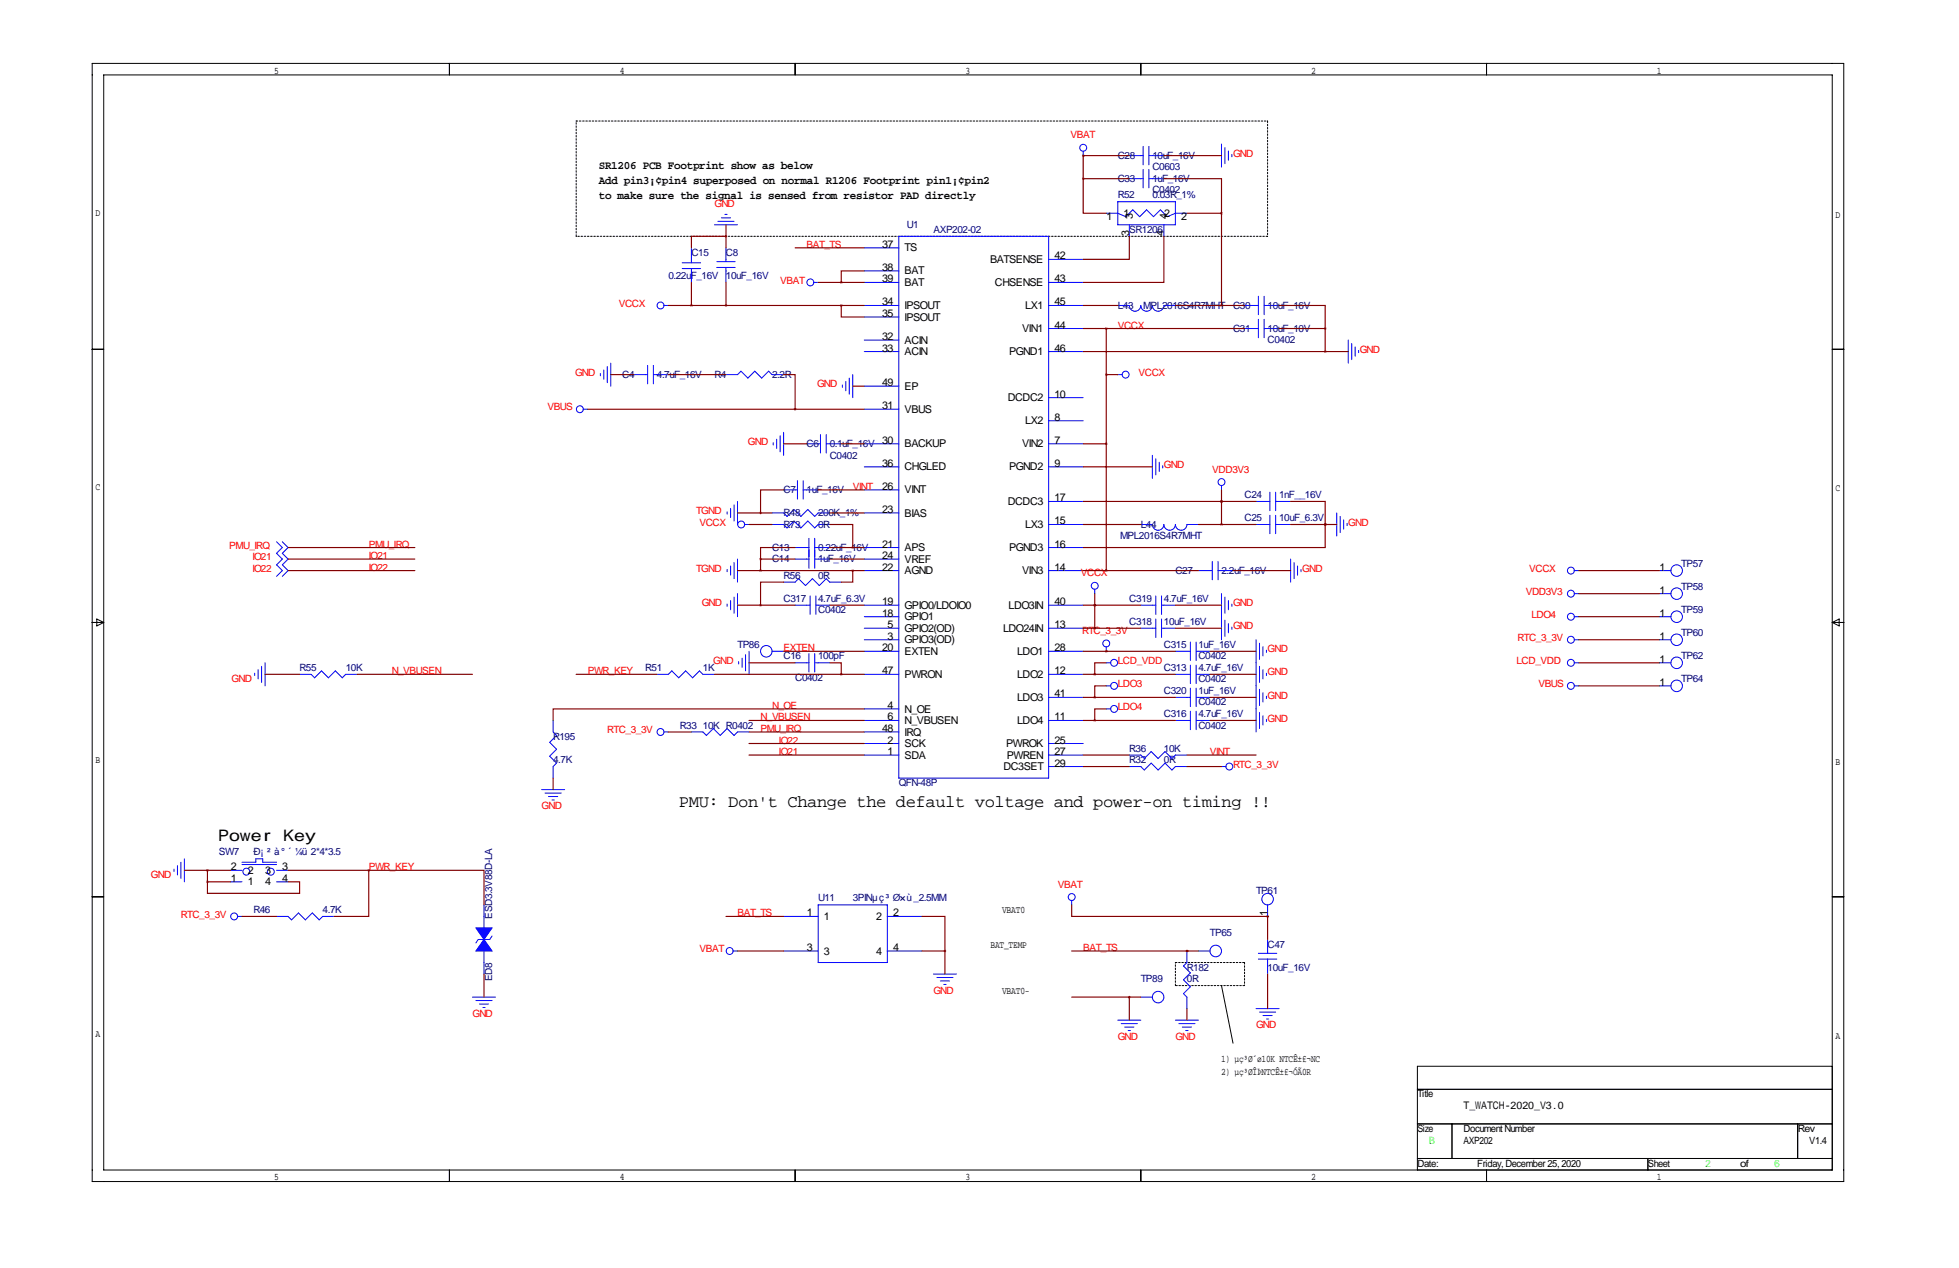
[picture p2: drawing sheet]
<svg xmlns="http://www.w3.org/2000/svg" width="432mm" height="279mm" viewBox="0 0 432 279" stroke-linecap="round" stroke-linejoin="round" font-family="sans-serif">
<path d="M127 26.7h152.4M279.4 26.7v25.4M127 52.1v-25.4M279.4 52.1h-152.4M259.1 217.2v-5.1M259.1 212.1h15.2M274.3 212.1v5.1M274.3 217.2h-15.2" fill="none" stroke="#000" stroke-width=".22" stroke-dasharray=".4 .4"/>
<g fill="none" stroke="#000" stroke-width=".22">
<path d="M20.3 14h386.1v246.3h-386.1zM22.9 16.5h381v241.3h-381zM99.1 14v2.5M175.3 14v2.5M251.5 14v2.5M327.7 14v2.5M20.3 77h2.6M403.9 77h2.5M20.3 137.2h2.6M21.3 136.4l1.6 .8-1.6 .7zM403.9 137.2h2.5M403.9 137.2l1.5-.8v1.5z"/>
<path d="M20.3 197.6h2.6M403.9 197.6h2.5M269.2 217.2l2.6 12.7M403.9 234.9h-91.5v22.9M99.1 257.8v2.5M175.3 257.8v2.5M251.5 257.8v2.5M312.4 240h91.5M312.4 247.6h91.5M312.4 255.3h91.5M320 247.6v7.7M327.7 257.8v2.5"/>
<path d="M363.2 255.3v2.5M396.2 247.6v7.7"/>
</g>
<g fill="none" stroke="#00f" stroke-width=".22">
<path d="M238.8 33.3v1M248.9 39.4h3.1M248.9 34.3h3.1M252 32.3v4M252 37.3v4.1M253.2 39.4h3.3M253.2 32.3v4M253.2 37.3v4.1M253.2 34.3h3.3M269.2 31.8v5M270 32.5v3.6M270.8 33.3v2"/>
<path d="M271.5 34v.5M150.4 57.9h4M150.4 59.2h4M152.4 54.6v3.3M152.4 59.2v3M157.5 49.5h5.1M158 58.9h4.1M158 57.7h4.1M158.2 48.8h3.6M159 48h2M159.8 47.2h.5M160 54.6v3.1"/>
<path d="M160 58.9v3.3M190.5 54.6h7.6M190.5 59.7h7.6M198.1 52.1h33v119.3h-33zM231.1 57.2h7.7M243.8 47h2.6l1.8 .8 1.5-1.6 1.5 1.6 1.5-1.6 1.6 1.6 1.5-1.6 1.5 1.6 1.8-.8h2.5M246.4 44.4h12.7v5.1h-12.7zM248.9 49.5v2.6M256.5 49.5v2.6M146.3 67.3h1M179.3 62.2h1M190.5 67.3h7.6"/>
<path d="M190.5 69.8h7.6M190.5 77.5h7.6M190.5 62.2h7.6M190.5 74.9h7.6M231.1 67.3h7.7M231.1 77.5h7.7M231.1 62.2h7.7M231.1 72.4h7.7M246.4 67.3h2.5a1.27 1.27 0 0 0 1.3 1.3 1.27 1.27 0 0 0 1.3-1.3 1.27 1.27 0 0 0 1.2 1.3 1.27 1.27 0 0 0 1.3-1.3 1.27 1.27 0 0 0 1.3 1.3 1.27 1.27 0 0 0 1.2-1.3h2.6M274.3 67.3h3.1M274.3 72.4h3.1M277.4 65.3v4"/>
<path d="M277.4 70.4v4M278.6 67.3h3.3M278.6 72.4h3.3M278.6 65.3v4M278.6 70.4v4M297.2 74.9v5.1M297.9 75.7v3.5M298.7 76.5v2M299.5 77.2v.5M128.5 90.2h1M132.3 82.3v.5M133.1 81.5v2.1"/>
<path d="M133.9 80.8v3.5M134.6 80v5.1M139.7 82.5h3M142.7 80.5v4.1M144 82.5h3.3M144 80.5v4.1M160 82.5h2.6l.7-.7 1.5 1.5 1.6-1.5 1.5 1.5 1.5-1.5 .8 .7h2.5M170.4 97.5v.5M171.2 96.8v2M172 96v3.6M172.7 95.2v5.1M177.8 97.8h3"/>
<path d="M180.8 95.8v4M182.1 97.8h3.3M182.1 95.8v4M185.7 84.8v.5M186.4 84.1v2M187.2 83.3v3.6M188 82.5v5.1M190.5 85.1h7.6M190.5 90.2h7.6M190.5 97.8h7.6M231.1 97.8h7.7M231.1 87.6h7.7"/>
<path d="M231.1 92.7h7.7M246.4 82.5h1M61 119.4l1.2 1.3-1.2 1.2 1.2 1.3-1.2 1.3 1.2 1.2-1.2 1.3M62.2 119.4l1.3 1.3-1.3 1.2 1.3 1.3-1.3 1.3 1.3 1.2-1.3 1.3M160.3 112.8v.5M161 112v2M161.8 111.3v3.5M162.6 110.5v5.1M164.1 115.6h1M170.2 115.6h2.5l.8 .7 1.5-1.5 1.5 1.5 1.6-1.5 1.5 1.5 .7-.7h2.6M170.2 113h2.5l.8 .8 1.5-1.5 1.5 1.5 1.6-1.5 1.5 1.5 .7-.8h2.6M172.7 107.9h3.1"/>
<path d="M175.8 105.9v4.1M177 107.9h3.3M177 105.9v4.1M178.3 118.6v6.6M179.6 118.6v6.6M190.5 102.9h7.6M190.5 107.9h7.6M190.5 113h7.6M231.1 115.6h7.7M231.1 102.9h7.7M231.1 110.5h7.7M251.5 115.6h2.5a1.27 1.27 0 0 0 1.3 1.2 1.27 1.27 0 0 0 1.2-1.2 1.27 1.27 0 0 0 1.3 1.2 1.27 1.27 0 0 0 1.3-1.2 1.27 1.27 0 0 0 1.3 1.2 1.27 1.27 0 0 0 1.2-1.2h2.6"/>
<path d="M254 100.3v5.1M254.8 101.1v3.5M255.5 101.9v2M256.3 102.6v.5M269.2 106.9v1M276.9 115.6h3M276.9 110.5h3M279.9 108.5v4M279.9 113.5v4.1M281.2 115.6h3.3M281.2 110.5h3.3M281.2 108.5v4"/>
<path d="M281.2 113.5v4.1M294.6 113v5.1M295.4 113.8v3.5M296.2 114.6v2M296.9 115.3v.5M160.3 125.5v.5M160.3 133.1v.5M161 124.7v2M161 132.3v2.1M161.8 124v3.5M161.8 131.6v3.5M162.6 123.2v5.1"/>
<path d="M162.6 130.8v5.1M172.7 128.3h2.6l.7-.8 1.5 1.5 1.6-1.5 1.5 1.5 1.5-1.5 .8 .8h2.5M175.3 133.3h3.3M175.3 123.2h3M175.3 120.7h3M178.6 131.3v4.1M179.6 123.2h3.3M179.6 120.7h3.3M179.8 133.3h3.1M179.8 131.3v4.1M190.5 133.3h7.6M190.5 123.2h7.6"/>
<path d="M190.5 125.7h7.6M190.5 120.7h7.6M190.5 135.9h7.6M190.5 138.4h7.6M231.1 133.3h7.7M231.1 125.7h7.7M231.1 120.7h7.7M231.1 138.4h7.7M241.3 129.8v1M251.5 133.3h3.3M251.5 138.4h3.3M254.8 131.3v4.1"/>
<path d="M254.8 136.4v4.1M256 133.3h3.1M256 138.4h3.1M256 131.3v4.1M256 136.4v4.1M264.2 125.7h3M267.2 123.7v4.1M268.5 125.7h3.3M268.5 123.7v4.1M269.2 130.8v10.2M270 131.6v3.5M270 136.7v3.5"/>
<path d="M270.8 132.3v2.1M270.8 137.4v2M271.5 133.1v.5M271.5 138.2v.5M284.5 123.2v5.1M285.2 124v3.5M286 124.7v2M286.8 125.5v.5M347 125.7h1M347 130.8h1M347 135.9h1M365.8 125.7h2.5"/>
<path d="M365.8 130.8h2.5M365.8 135.9h2.5M56.1 148.3v.5M56.9 147.6v2M57.7 146.8v3.6M58.4 146v5.1M66 148.6h2.6l.7 .8 1.6-1.6 1.5 1.6 1.5-1.6 1.5 1.6 .8-.8h2.5M121.9 158.8v2.5l.8 .8-1.5 1.5 1.5 1.5-1.5 1.5 1.5 1.5-.8 .8v2.5M144.8 148.6h2.5l.8-.8 1.5 1.6 1.5-1.6 1.6 1.6 1.5-1.6 .7 .8h2.6M162.8 145.8v.5M163.6 145v2.1M164.3 144.3v3.5"/>
<path d="M165.1 143.5v5.1M170.2 143.5h2.5M175.3 146h3M178.3 144v4.1M179.6 144v4.1M179.6 146h3.3M190.5 148.6h7.6M190.5 141h7.6M190.5 143.5h7.6M190.5 156.2h7.6M190.5 158.8h7.6M231.1 148.6h7.7"/>
<path d="M231.1 153.7h7.7M231.1 143.5h7.7M231.1 158.8h7.7M243.8 146h1.1M243.8 156.2h1.1M243.8 151.1h1.1M243.8 142.5v1M259.1 148.6h3.3M259.1 153.7h3.3M259.1 143.5h3.3M259.1 158.8h3.3M262.4 141.5v4"/>
<path d="M262.4 146.6v4M262.4 151.6v4.1M262.4 156.7v4.1M263.7 148.6h3M263.7 153.7h3M263.7 141.5v4M263.7 146.6v4M263.7 151.6v4.1M263.7 156.7v4.1M263.7 143.5h3M263.7 158.8h3M276.9 141v20.3"/>
<path d="M277.6 141.7v3.6M277.6 146.8v3.6M277.6 151.9v3.5M277.6 157v3.5M278.4 142.5v2M278.4 147.6v2M278.4 152.7v2M278.4 157.7v2.1M279.1 143.3v.5M279.1 148.3v.5M279.1 153.4v.5M279.1 158.5v.5"/>
<path d="M347 146h1M347 141h1M347 151.1h1M365.8 146h2.5M365.8 141h2.5M365.8 151.1h2.5M119.4 174h5.1M120.1 174.8h3.6M120.9 175.5h2M121.7 176.3h.5M146.3 161.3h1M152.4 161.3h2.5l.8 .8 1.5-1.6 1.5 1.6 1.6-1.6 1.5 1.6 .8-.8h2.5"/>
<path d="M190.5 161.3h7.6M190.5 163.8h7.6M190.5 166.4h7.6M231.1 168.9h7.7M231.1 163.8h7.7M231.1 166.4h7.7M248.9 168.9h2.6l.7 .8 1.5-1.6 1.6 1.6 1.5-1.6 1.5 1.6 .8-.8h2.5M248.9 166.4h2.6l.7 .7 1.5-1.5 1.6 1.5 1.5-1.5 1.5 1.5 .8-.7h2.5M269.2 168.9h1.1M38.4 191.5v.5M39.1 190.8v2M39.9 190v3.5"/>
<path d="M40.6 189.2v5.1M50.8 194.3h2.5M50.8 191.8h2.5M53.3 190h3.1v-.8h1.5v.8h3.1M53.3 190.5h7.7M61 194.3h2.5M61 191.8h2.5M106.7 199.4v5.1M180.3 199.4h15.3v12.7h-15.3zM236.2 198.4v1M279.4 199.4v2.5M52.3 201.9h1"/>
<path d="M61 201.9h2.5l.8 .8 1.5-1.5 1.5 1.5 1.5-1.5 1.6 1.5 .7-.8h2.6M104.1 219.7h5.1M106.7 209.5v5.1M108.5 206.2l-.6 .8h-2.5l-.5 .8M161.5 209.5h1.1M172.7 201.9h7.6M172.7 209.5h7.6M195.6 201.9h7.6M195.6 209.5h7.6M205.7 214.6h5.1M206.5 215.4h3.6M207.3 216.2h2"/>
<path d="M208 216.9h.5M251.5 219.7h2.5M261.6 209.5v2.6l-.7 .8 1.5 1.5-1.5 1.5 1.5 1.5-1.5 1.5 .7 .8v2.5M264.2 209.5h2.5M277.4 211.3h4M277.4 210.1h4M279.4 207v3.1M279.4 211.3v3.3M104.9 220.5h3.6M105.7 221.2h2M106.4 222h.5M246.4 224.8h5.1"/>
<path d="M247.1 225.6h3.6M247.9 226.3h2M248.7 227.1h.5M259.1 224.8h5.1M259.8 225.6h3.6M260.6 226.3h2M261.4 227.1h.5M276.9 222.2h5M277.6 223h3.6M278.4 223.8h2M279.1 224.5h.6"/>
<circle cx="238.8" cy="32.6" r=".76"/>
<circle cx="145.6" cy="67.3" r=".76"/>
<circle cx="178.6" cy="62.2" r=".76"/>
<circle cx="127.8" cy="90.2" r=".76"/>
<circle cx="248.1" cy="82.5" r=".76"/>
<circle cx="163.4" cy="115.6" r=".76"/>
<circle cx="269.2" cy="106.2" r=".76"/>
<circle cx="241.3" cy="129.1" r=".76"/>
<circle cx="346.3" cy="125.7" r=".76"/>
<circle cx="346.3" cy="135.9" r=".76"/>
<circle cx="346.3" cy="130.8" r=".76"/>
<circle cx="369.6" cy="125.7" r="1.27"/>
<circle cx="369.6" cy="135.9" r="1.27"/>
<circle cx="369.6" cy="130.8" r="1.27"/>
<circle cx="168.9" cy="143.5" r="1.27"/>
<circle cx="243.8" cy="141.8" r=".76"/>
<circle cx="245.6" cy="151.1" r=".76"/>
<circle cx="245.6" cy="146" r=".76"/>
<circle cx="245.6" cy="156.2" r=".76"/>
<circle cx="346.3" cy="151.1" r=".76"/>
<circle cx="346.3" cy="141" r=".76"/>
<circle cx="346.3" cy="146" r=".76"/>
<circle cx="369.6" cy="146" r="1.27"/>
<circle cx="369.6" cy="151.1" r="1.27"/>
<circle cx="369.6" cy="141" r="1.27"/>
<circle cx="145.6" cy="161.3" r=".76"/>
<circle cx="271" cy="168.9" r=".76"/>
<circle cx="54.3" cy="192.1" r=".76"/>
<circle cx="59.7" cy="192.1" r=".76"/>
<circle cx="236.2" cy="197.7" r=".76"/>
<circle cx="279.4" cy="198.1" r="1.27"/>
<circle cx="51.6" cy="201.9" r=".76"/>
<circle cx="160.8" cy="209.5" r=".76"/>
<circle cx="255.3" cy="219.7" r="1.27"/>
<circle cx="268" cy="209.5" r="1.27"/>
</g>
<g fill="#00f" stroke="#00f" stroke-width=".22">
<path d="M104.9 204.5h3.6l-1.8 2.5z"/>
<path d="M106.7 207l1.8 2.5h-3.6z"/>
</g>
<g fill="none" stroke="#800000" stroke-width=".25">
<path d="M238.8 39.4v7.6h5M238.8 34.3h.1M238.8 34.3h10.1M238.8 39.4h10.1M238.8 34.3v5.1M256.5 39.4h12.7v7.6M256.5 34.3h12.7M160 52.1h-7.6v2.5M160 49.5v5.1M175.3 54.6h15.2M190.5 59.7h-5.1v2.5M248.9 52.1v5.1h-10.1"/>
<path d="M256.5 52.1v10.1h-17.7M261.6 47h7.6M269.2 47v20.3M147.3 67.3h43.2M152.4 62.2v5.1M160 62.2v5.1M180.3 62.2h10.2M185.4 67.3v2.5h5.1M238.8 67.3h7.6M238.8 77.5h58.4M238.8 72.4h35.5M243.8 72.4v53.3"/>
<path d="M259.1 67.3h15.2M281.9 67.3h10.2v5.1M281.9 72.4h10.2M292.1 72.4v5.1M129.5 90.2h61M134.6 82.5h5.1M147.3 82.5h12.7M172.7 82.5h2.6v7.7M172.7 97.8h5.1M185.4 97.8h5.1M188 85.1h2.5M238.8 97.8h5"/>
<path d="M243.8 82.5h2.6M162.6 113h7.6M165.1 115.6h5.1M172.7 107.9h-5.1v5.1M180.3 107.9h10.2M182.9 115.6h5.1v5.1M182.9 113h7.6M238.8 102.9h15.2M238.8 115.6h12.7M238.8 110.5h38.1M264.2 115.6h12.7M269.2 110.5h.1"/>
<path d="M269.2 107.9v7.7M284.5 110.5h7.6v5.1M284.5 115.6h10.1M292.1 115.6v5.1h-53.3M292.1 115.6h.1M63.5 125.7h27.9M63.5 123.2h27.9M63.5 120.7h27.9M162.6 133.3h12.7M162.6 125.7h27.9M167.6 123.2h7.7M167.6 123.2v2.5"/>
<path d="M172.7 128.3h-5.1v5M175.3 120.7h-7.7v2.5M182.9 133.3h7.6M182.9 123.2h7.6M182.9 120.7h7.6M188 125.7v2.6h-2.6M238.8 133.3h12.7M238.8 125.7h25.4M238.8 138.4h12.7M241.3 133.3h.1M241.3 130.8v7.6M259.1 133.3h10.1"/>
<path d="M259.1 138.4h10.1M271.8 125.7h12.7M348 125.7h17.8M348 130.8h17.8M348 135.9h17.8M58.4 148.6h7.6M78.7 148.6h25.4M127 148.6h17.8M157.5 148.6h33M165.1 146h10.2M165.1 158.8h25.4M172.7 143.5h17.8"/>
<path d="M182.9 146h2.5v2.6M190.5 156.2h-68.6v2.6M238.8 143.5h20.3M238.8 148.6h20.3M238.8 153.7h20.3M238.8 158.8h20.3M243.8 143.5h.1M243.8 146h-2.5v2.6M243.8 156.2h-2.5v2.6M243.8 151.1h-2.5v2.6M266.7 143.5h10.2M266.7 148.6h10.2"/>
<path d="M266.7 153.7h10.2M266.7 158.8h10.2M348 141h17.8M348 146h17.8M348 151.1h17.8M121.9 171.4v2.6M147.3 161.3h5.1M165.1 161.3h25.4M165.1 166.4h25.4M165.1 163.8h25.4M238.8 168.9h10.1M238.8 166.4h10.1"/>
<path d="M261.6 168.9h7.6M261.6 166.4h15.3M40.6 191.8h10.2M45.7 194.3v2.5h20.3v-2.5h-2.5M45.7 194.3h5.1M45.7 191.8v2.5M63.5 191.8h17.8M81.3 191.8v10.1h-7.6M81.3 191.8h25.4v7.6M236.2 199.4v2.5h43.2M53.3 201.9h7.7M106.7 214.6v5.1"/>
<path d="M160 201.9h12.7M162.6 209.5h10.1M203.2 201.9h5.1v7.6M203.2 209.5h5.1M208.3 209.5v5.1M236.2 219.7h15.3M236.2 209.5h28M248.9 219.7v5.1M261.6 209.5h.1M279.4 201.9h.1M279.4 201.9v5.1M279.4 214.6v7.6"/>
<path d="M261.6 222.2v2.6"/>
</g>
<path d="M269.2 67.3a.05 .05 0 0 0 .1 0 .05 .05 0 0 0-.1 0zM269.2 47a.05 .05 0 0 0 .1 0 .05 .05 0 0 0-.1 0zM243.8 143.5a.05 .05 0 0 0 .1 0 .05 .05 0 0 0-.1 0zM167.6 133.4a.05 .05 0 0 0 .1 0 .05 .05 0 0 0-.1 0zM269.2 115.6a.05 .05 0 0 0 .1 0 .05 .05 0 0 0-.1 0zM269.2 110.5a.05 .05 0 0 0 .1 0 .05 .05 0 0 0-.1 0zM167.6 125.7a.05 .05 0 0 0 .1 0 .05 .05 0 0 0-.1 0zM167.6 113a.05 .05 0 0 0 .1 0 .05 .05 0 0 0-.1 0zM167.6 123.2a.05 .05 0 0 0 .1 0 .05 .05 0 0 0-.1 0zM187.9 125.7a.05 .05 0 0 0 .1 0 .05 .05 0 0 0-.1 0zM187.9 120.7a.05 .05 0 0 0 .1 0 .05 .05 0 0 0-.1 0zM175.2 90.2a.05 .05 0 0 0 .1 0 .05 .05 0 0 0-.1 0zM243.8 125.7a.05 .05 0 0 0 .1 0 .05 .05 0 0 0-.1 0zM243.8 82.6a.05 .05 0 0 0 .1 0 .05 .05 0 0 0-.1 0zM243.8 72.4a.05 .05 0 0 0 .1 0 .05 .05 0 0 0-.1 0zM243.8 97.8a.05 .05 0 0 0 .1 0 .05 .05 0 0 0-.1 0zM238.7 39.4a.05 .05 0 0 0 .1 0 .05 .05 0 0 0-.1 0zM238.7 34.3a.05 .05 0 0 0 .1 0 .05 .05 0 0 0-.1 0zM269.2 110.5a.05 .05 0 0 0 .1 0 .05 .05 0 0 0-.1 0z" fill="#800000" stroke="#800000" stroke-width=".51"/>
<text font-size="3.8" x="149.7" y="177.7">PMU: Don't Change the default voltage and power-on timing !!</text>
<text font-size="3.5" x="48.1" y="185.3">Power Key</text>
<g font-size="2.5">
<text x="132" y="37.2">SR1206 PCB Footprint show as below</text>
<text x="132" y="40.5">Add pin3¡¢pin4 superposed on normal R1206 Footprint pin1¡¢pin2</text>
<text x="132" y="43.9">to make sure the signal is sensed from resistor PAD directly</text>
</g>
<g font-size="2.4">
<text x="247.6" y="47.8">1</text>
<text x="256.6" y="47.8">2</text>
<text x="243.9" y="48.6">1</text>
<text x="248.9" y="52" transform="rotate(-90 248.9 52)">3</text>
<text x="249.7" y="48.3" transform="rotate(-90 249.7 48.3)">3</text>
<text x="256.5" y="52" transform="rotate(-90 256.5 52)">4</text>
<text x="257.3" y="48.3" transform="rotate(-90 257.3 48.3)">4</text>
<text x="260.3" y="48.6">2</text>
<text x="194.4" y="54.6">37</text>
<text x="194.4" y="59.7">38</text>
<text x="199.4" y="55.4">TS</text>
<text x="218.2" y="57.9">BATSENSE</text>
<text x="232.4" y="57.2">42</text>
<text x="194.4" y="62.2">39</text>
<text x="199.4" y="60.5">BAT</text>
<text x="199.4" y="63">BAT</text>
<text x="219.3" y="63">CHSENSE</text>
<text x="232.4" y="62.2">43</text>
<text x="194.4" y="69.8">35</text>
<text x="194.4" y="67.3">34</text>
<text x="199.4" y="70.6">IPSOUT</text>
<text x="199.4" y="68.1">IPSOUT</text>
<text x="226" y="68.1">LX1</text>
<text x="232.4" y="67.3">45</text>
<text x="194.4" y="77.5">33</text>
<text x="194.4" y="74.9">32</text>
<text x="199.4" y="75.7">ACIN</text>
<text x="225.3" y="73.2">VIN1</text>
<text x="232.4" y="72.4">44</text>
<text x="232.4" y="77.5">46</text>
<text x="199.4" y="78.3">ACIN</text>
<text x="222.4" y="78.3">PGND1</text>
<text x="194.4" y="85.1">49</text>
<text x="199.4" y="85.9">EP</text>
<text x="222.1" y="88.4">DCDC2</text>
<text x="232.4" y="87.6">10</text>
<text x="194.4" y="90.2">31</text>
<text x="199.4" y="91">VBUS</text>
<text x="226" y="93.5">LX2</text>
<text x="232.4" y="92.7">8</text>
<text x="194.4" y="97.8">30</text>
<text x="199.4" y="98.6">BACKUP</text>
<text x="225.3" y="98.6">VIN2</text>
<text x="232.4" y="97.8">7</text>
<text x="194.4" y="102.9">36</text>
<text x="194.4" y="107.9">26</text>
<text x="199.4" y="103.7">CHGLED</text>
<text x="222.4" y="103.7">PGND2</text>
<text x="232.4" y="102.9">9</text>
<text x="194.4" y="113">23</text>
<text x="199.4" y="108.7">VINT</text>
<text x="199.4" y="113.8">BIAS</text>
<text x="222.1" y="111.3">DCDC3</text>
<text x="232.4" y="110.5">17</text>
<text x="226" y="116.4">LX3</text>
<text x="232.4" y="115.6">15</text>
<text x="194.4" y="120.7">21</text>
<text x="194.4" y="123.2">24</text>
<text x="194.4" y="125.7">22</text>
<text x="199.4" y="121.4">APS</text>
<text x="199.4" y="124">VREF</text>
<text x="222.4" y="121.4">PGND3</text>
<text x="232.4" y="120.7">16</text>
<text x="232.4" y="125.7">14</text>
<text x="365.8" y="125.7">1</text>
<text x="199.4" y="126.5">AGND</text>
<text x="225.3" y="126.5">VIN3</text>
<text x="365.8" y="130.8">1</text>
<text x="194.4" y="133.3">19</text>
<text x="194.4" y="135.9">18</text>
<text x="199.4" y="134.1">GPIO0/LDOIO0</text>
<text x="199.4" y="136.7">GPIO1</text>
<text x="222.3" y="134.1">LDO3IN</text>
<text x="232.4" y="133.3">40</text>
<text x="365.8" y="135.9">1</text>
<text x="194.4" y="143.5">20</text>
<text x="195.6" y="138.4">5</text>
<text x="195.6" y="141">3</text>
<text x="199.4" y="139.2">GPIO2(OD)</text>
<text x="199.4" y="141.8">GPIO3(OD)</text>
<text x="221.1" y="139.2">LDO24IN</text>
<text x="232.4" y="138.4">13</text>
<text x="232.4" y="143.5">28</text>
<text x="365.8" y="141">1</text>
<text x="194.4" y="148.6">47</text>
<text x="199.4" y="144.3">EXTEN</text>
<text x="199.4" y="149.4">PWRON</text>
<text x="224.2" y="144.3">LDO1</text>
<text x="224.2" y="149.4">LDO2</text>
<text x="232.4" y="148.6">12</text>
<text x="365.8" y="146">1</text>
<text x="224.2" y="154.5">LDO3</text>
<text x="232.4" y="153.7">41</text>
<text x="365.8" y="151.1">1</text>
<text x="194.4" y="161.3">48</text>
<text x="195.6" y="156.2">4</text>
<text x="195.6" y="158.8">6</text>
<text x="199.4" y="157">N_OE</text>
<text x="199.4" y="159.5">N_VBUSEN</text>
<text x="224.2" y="159.5">LDO4</text>
<text x="232.4" y="158.8">11</text>
<text x="195.6" y="163.8">2</text>
<text x="195.6" y="166.4">1</text>
<text x="199.4" y="162.1">IRQ</text>
<text x="199.4" y="164.6">SCK</text>
<text x="199.4" y="167.2">SDA</text>
<text x="221.7" y="164.6">PWROK</text>
<text x="221.9" y="167.2">PWREN</text>
<text x="232.4" y="163.8">25</text>
<text x="232.4" y="166.4">27</text>
<text x="221.2" y="169.7">DC3SET</text>
<text x="232.4" y="168.9">29</text>
<text x="50.9" y="191.8">2</text>
<text x="62.2" y="191.8">3</text>
<text x="50.9" y="194.3">1</text>
<text x="54.6" y="195.1">1</text>
<text x="54.6" y="192.6">2</text>
<text x="58.5" y="192.6">3</text>
<text x="58.5" y="195.1">4</text>
<text x="62.2" y="194.3">4</text>
<text x="177.9" y="201.9">1</text>
<text x="181.6" y="202.7">1</text>
<text x="193.1" y="202.7">2</text>
<text x="196.8" y="201.9">2</text>
<text x="279.4" y="201.9" transform="rotate(-90 279.4 201.9)">1</text>
<text x="177.9" y="209.5">3</text>
<text x="196.8" y="209.5">4</text>
<text x="181.6" y="210.3">3</text>
<text x="193.1" y="210.3">4</text>
</g>
<text font-size="2.3" x="322.6" y="244.3">T_WATCH-2020_V3.0</text>
<g font-size="2.2">
<text x="60.4" y="16.3">5</text>
<text x="136.6" y="16.3">4</text>
<text x="212.8" y="16.3">3</text>
<text x="289" y="16.3">2</text>
<text x="365.2" y="16.3">1</text>
<text x="21" y="47.5">D</text>
<text x="404.6" y="48">D</text>
<text x="21" y="107.9">C</text>
<text x="404.6" y="108.2">C</text>
<text x="21" y="168.1">B</text>
<text x="404.6" y="168.7">B</text>
<text x="220.9" y="201.3">VBAT0</text>
<text x="218.3" y="208.9">BAT_TEMP</text>
<text x="220.9" y="219">VBAT0-</text>
<text x="21" y="228.6">A</text>
<text x="404.6" y="228.9">A</text>
<text x="269.1" y="234">1) µç³Ø´ø10K NTCÊ±£¬NC</text>
<text x="269.1" y="236.9">2) µç³ØÎÞNTCÊ±£¬ÓÃ0R</text>
<text x="312.4" y="241.8">Title</text>
<text x="312.4" y="249.4">Size</text>
<text x="322.6" y="252">AXP202</text>
<text x="322.6" y="249.4">Document Number</text>
<text x="396.2" y="249.4">Rev</text>
<text x="398.8" y="252">V1.4</text>
<text x="312.4" y="257">Date:</text>
<text x="325.6" y="257">Friday, December 25, 2020</text>
<text x="363.2" y="257">Sheet</text>
<text x="383.5" y="257">of</text>
<text x="60.4" y="260.1">5</text>
<text x="136.6" y="260.1">4</text>
<text x="212.8" y="260.1">3</text>
<text x="289" y="260.1">2</text>
<text x="365.2" y="260.1">1</text>
</g>
<g font-size="2.2" fill="#f00">
<text x="236" y="30.5">VBAT</text>
<text x="271.8" y="34.5">GND</text>
<text x="157.5" y="45.7">GND</text>
<text x="177.8" y="54.6">BAT_TS</text>
<text x="172" y="62.5">VBAT</text>
<text x="136.4" y="67.6">VCCX</text>
<text x="246.4" y="72.4">VCCX</text>
<text x="299.7" y="77.7">GND</text>
<text x="126.7" y="82.8">GND</text>
<text x="251" y="82.8">VCCX</text>
<text x="180.1" y="85.3">GND</text>
<text x="120.6" y="90.4">VBUS</text>
<text x="164.8" y="98">GND</text>
<text x="188" y="107.9">VINT</text>
<text x="256.5" y="103.1">GND</text>
<text x="267.2" y="104.1">VDD3V3</text>
<text x="153.4" y="113.3">TGND</text>
<text x="154.2" y="115.8">VCCX</text>
<text x="297.2" y="115.8">GND</text>
<text x="50.5" y="120.9">PMU_IRQ</text>
<text x="55.6" y="123.4">IO21</text>
<text x="55.6" y="126">IO22</text>
<text x="81.3" y="120.7">PMU_IRQ</text>
<text x="81.3" y="125.7">IO22</text>
<text x="81.3" y="123.2">IO21</text>
<text x="153.4" y="126">TGND</text>
<text x="287" y="126">GND</text>
<text x="337.1" y="126">VCCX</text>
<text x="238.3" y="127">VCCX</text>
<text x="336.3" y="131.1">VDD3V3</text>
<text x="154.7" y="133.6">GND</text>
<text x="271.8" y="133.6">GND</text>
<text x="337.6" y="136.1">LDO4</text>
<text x="172.7" y="143.5">EXTEN</text>
<text x="238.5" y="139.7">RTC_3_3V</text>
<text x="271.8" y="138.7">GND</text>
<text x="279.4" y="143.8">GND</text>
<text x="334.5" y="141.2">RTC_3_3V</text>
<text x="86.4" y="148.6">N_VBUSEN</text>
<text x="129.5" y="148.6">PWR_KEY</text>
<text x="157.2" y="146.3">GND</text>
<text x="246.4" y="146.3">LCD_VDD</text>
<text x="279.4" y="148.8">GND</text>
<text x="334.3" y="146.3">LCD_VDD</text>
<text x="51.1" y="150.4">GND</text>
<text x="246.4" y="151.4">LDO3</text>
<text x="279.4" y="153.9">GND</text>
<text x="339.1" y="151.4">VBUS</text>
<text x="133.9" y="161.5">RTC_3_3V</text>
<text x="167.6" y="158.8">N_VBUSEN</text>
<text x="167.6" y="161.3">PMU_IRQ</text>
<text x="170.2" y="156.2">N_OE</text>
<text x="246.4" y="156.5">LDO4</text>
<text x="279.4" y="159">GND</text>
<text x="171.7" y="163.8">IO22</text>
<text x="171.7" y="166.4">IO21</text>
<text x="266.7" y="166.4">VINT</text>
<text x="271.8" y="169.2">RTC_3_3V</text>
<text x="119.4" y="178.3">GND</text>
<text x="81.3" y="191.8">PWR_KEY</text>
<text x="33.3" y="193.5">GND</text>
<text x="233.2" y="195.6">VBAT</text>
<text x="39.9" y="202.2">RTC_3_3V</text>
<text x="162.6" y="201.9">BAT_TS</text>
<text x="154.2" y="209.8">VBAT</text>
<text x="238.8" y="209.5">BAT_TS</text>
<text x="205.7" y="218.9">GND</text>
<text x="104.1" y="224">GND</text>
<text x="276.9" y="226.6">GND</text>
<text x="246.4" y="229.1">GND</text>
<text x="259.1" y="229.1">GND</text>
</g>
<g font-size="2.2" fill="#000080">
<text x="246.4" y="35">C28</text>
<text x="254" y="35">10uF_16V</text>
<text x="246.4" y="40.1">C33</text>
<text x="254" y="40.1">1uF_16V</text>
<text x="254" y="37.5">C0603</text>
<text x="246.4" y="43.7">R52</text>
<text x="254" y="43.7">0.03R_1%</text>
<text x="254" y="42.6">C0402</text>
<text x="199.9" y="50.3">U1</text>
<text x="205.7" y="51.3">AXP202-02</text>
<text x="248.9" y="51.3">SR1206</text>
<text x="152.4" y="56.4">C15</text>
<text x="160" y="56.4">C8</text>
<text x="147.3" y="61.5">0.22uF_16V</text>
<text x="160" y="61.5">10uF_16V</text>
<text x="246.4" y="68">L43</text>
<text x="252" y="68">MPL2016S4R7MHT</text>
<text x="271.8" y="68">C30</text>
<text x="279.4" y="68">10uF_16V</text>
<text x="271.8" y="73.1">C31</text>
<text x="279.4" y="75.6">C0402</text>
<text x="279.4" y="73.1">10uF_10V</text>
<text x="137.2" y="83.3">C4</text>
<text x="144.8" y="83.3">4.7uF_16V</text>
<text x="157.5" y="83.3">R4</text>
<text x="170.2" y="83.3">2.2R</text>
<text x="177.8" y="98.5">C6</text>
<text x="182.9" y="101">C0402</text>
<text x="182.9" y="98.5">0.1uF_16V</text>
<text x="172.7" y="108.7">C7</text>
<text x="172.7" y="113.7">R48</text>
<text x="177.8" y="108.7">1uF_16V</text>
<text x="180.3" y="113.7">200K_1%</text>
<text x="274.3" y="109.7">C24</text>
<text x="281.9" y="109.7">1nF__16V</text>
<text x="172.7" y="116.3">R73</text>
<text x="180.3" y="116.3">0R</text>
<text x="246.9" y="118.8">MPL2016S4R7MHT</text>
<text x="251.5" y="116.3">L44</text>
<text x="274.3" y="114.8">C25</text>
<text x="281.9" y="114.8">10uF_6.3V</text>
<text x="170.2" y="123.9">C14</text>
<text x="170.2" y="121.4">C13</text>
<text x="180.3" y="123.9">1uF_16V</text>
<text x="180.3" y="121.4">0.22uF_16V</text>
<text x="370.6" y="125">TP57</text>
<text x="172.7" y="127.5">R56</text>
<text x="180.3" y="127.5">0R</text>
<text x="259.1" y="126.4">C27</text>
<text x="269.2" y="126.4">2.2uF_16V</text>
<text x="370.6" y="130">TP58</text>
<text x="172.7" y="132.6">C317</text>
<text x="180.3" y="135.1">C0402</text>
<text x="180.3" y="132.6">4.7uF_6.3V</text>
<text x="248.9" y="132.6">C319</text>
<text x="248.9" y="137.7">C318</text>
<text x="256.5" y="132.6">4.7uF_16V</text>
<text x="256.5" y="137.7">10uF_16V</text>
<text x="370.6" y="135.1">TP59</text>
<text x="162.6" y="142.7">TP86</text>
<text x="256.5" y="142.7">C315</text>
<text x="264.2" y="142.7">1uF_16V</text>
<text x="370.6" y="140.2">TP60</text>
<text x="66" y="147.8">R55</text>
<text x="76.2" y="147.8">10K</text>
<text x="142.2" y="147.8">R51</text>
<text x="154.9" y="147.8">1K</text>
<text x="172.7" y="145.3">C16</text>
<text x="180.3" y="145.3">100pF</text>
<text x="256.5" y="147.8">C313</text>
<text x="264.2" y="147.8">4.7uF_16V</text>
<text x="264.2" y="145.3">C0402</text>
<text x="370.6" y="145.3">TP62</text>
<text x="175.3" y="150.1">C0402</text>
<text x="256.5" y="152.9">C320</text>
<text x="264.2" y="155.4">C0402</text>
<text x="264.2" y="152.9">1uF_16V</text>
<text x="264.2" y="150.4">C0402</text>
<text x="370.6" y="150.4">TP64</text>
<text x="149.9" y="160.5">R33</text>
<text x="154.9" y="160.5">10K R0402</text>
<text x="256.5" y="158">C316</text>
<text x="264.2" y="160.5">C0402</text>
<text x="264.2" y="158">4.7uF_16V</text>
<text x="121.9" y="163.1">R195</text>
<text x="248.9" y="165.6">R36</text>
<text x="256.5" y="165.6">10K</text>
<text x="121.9" y="168.1">4.7K</text>
<text x="198.1" y="173.2">QFN-48P</text>
<text x="248.9" y="168.1">R32</text>
<text x="256.5" y="168.1">0R</text>
<text x="48.3" y="188.5">SW7</text>
<text x="55.9" y="188.5">Ð¡²à°´¼ü 2*4*3.5</text>
<text x="276.9" y="197.1">TP61</text>
<text x="55.9" y="201.2">R46</text>
<text x="71.1" y="201.2">4.7K</text>
<text x="108.5" y="202.4" transform="rotate(-90 108.5 202.4)">ESD3.3V88D-LA</text>
<text x="180.3" y="198.6">U11</text>
<text x="188" y="198.6">3PINµç³Ø×ù_2.5MM</text>
<text x="266.7" y="206.2">TP65</text>
<text x="279.4" y="208.8">C47</text>
<text x="261.6" y="213.9">R182</text>
<text x="279.4" y="213.9">10uF_16V</text>
<text x="108.5" y="216.2" transform="rotate(-90 108.5 216.2)">ED8</text>
<text x="251.5" y="216.4">TP89</text>
<text x="261.6" y="216.4">0R</text>
</g>
<g font-size="2.2" fill="#0f0">
<text x="315" y="252">B</text>
<text x="375.9" y="257">2</text>
<text x="391.2" y="257">6</text>
</g>
</svg>
